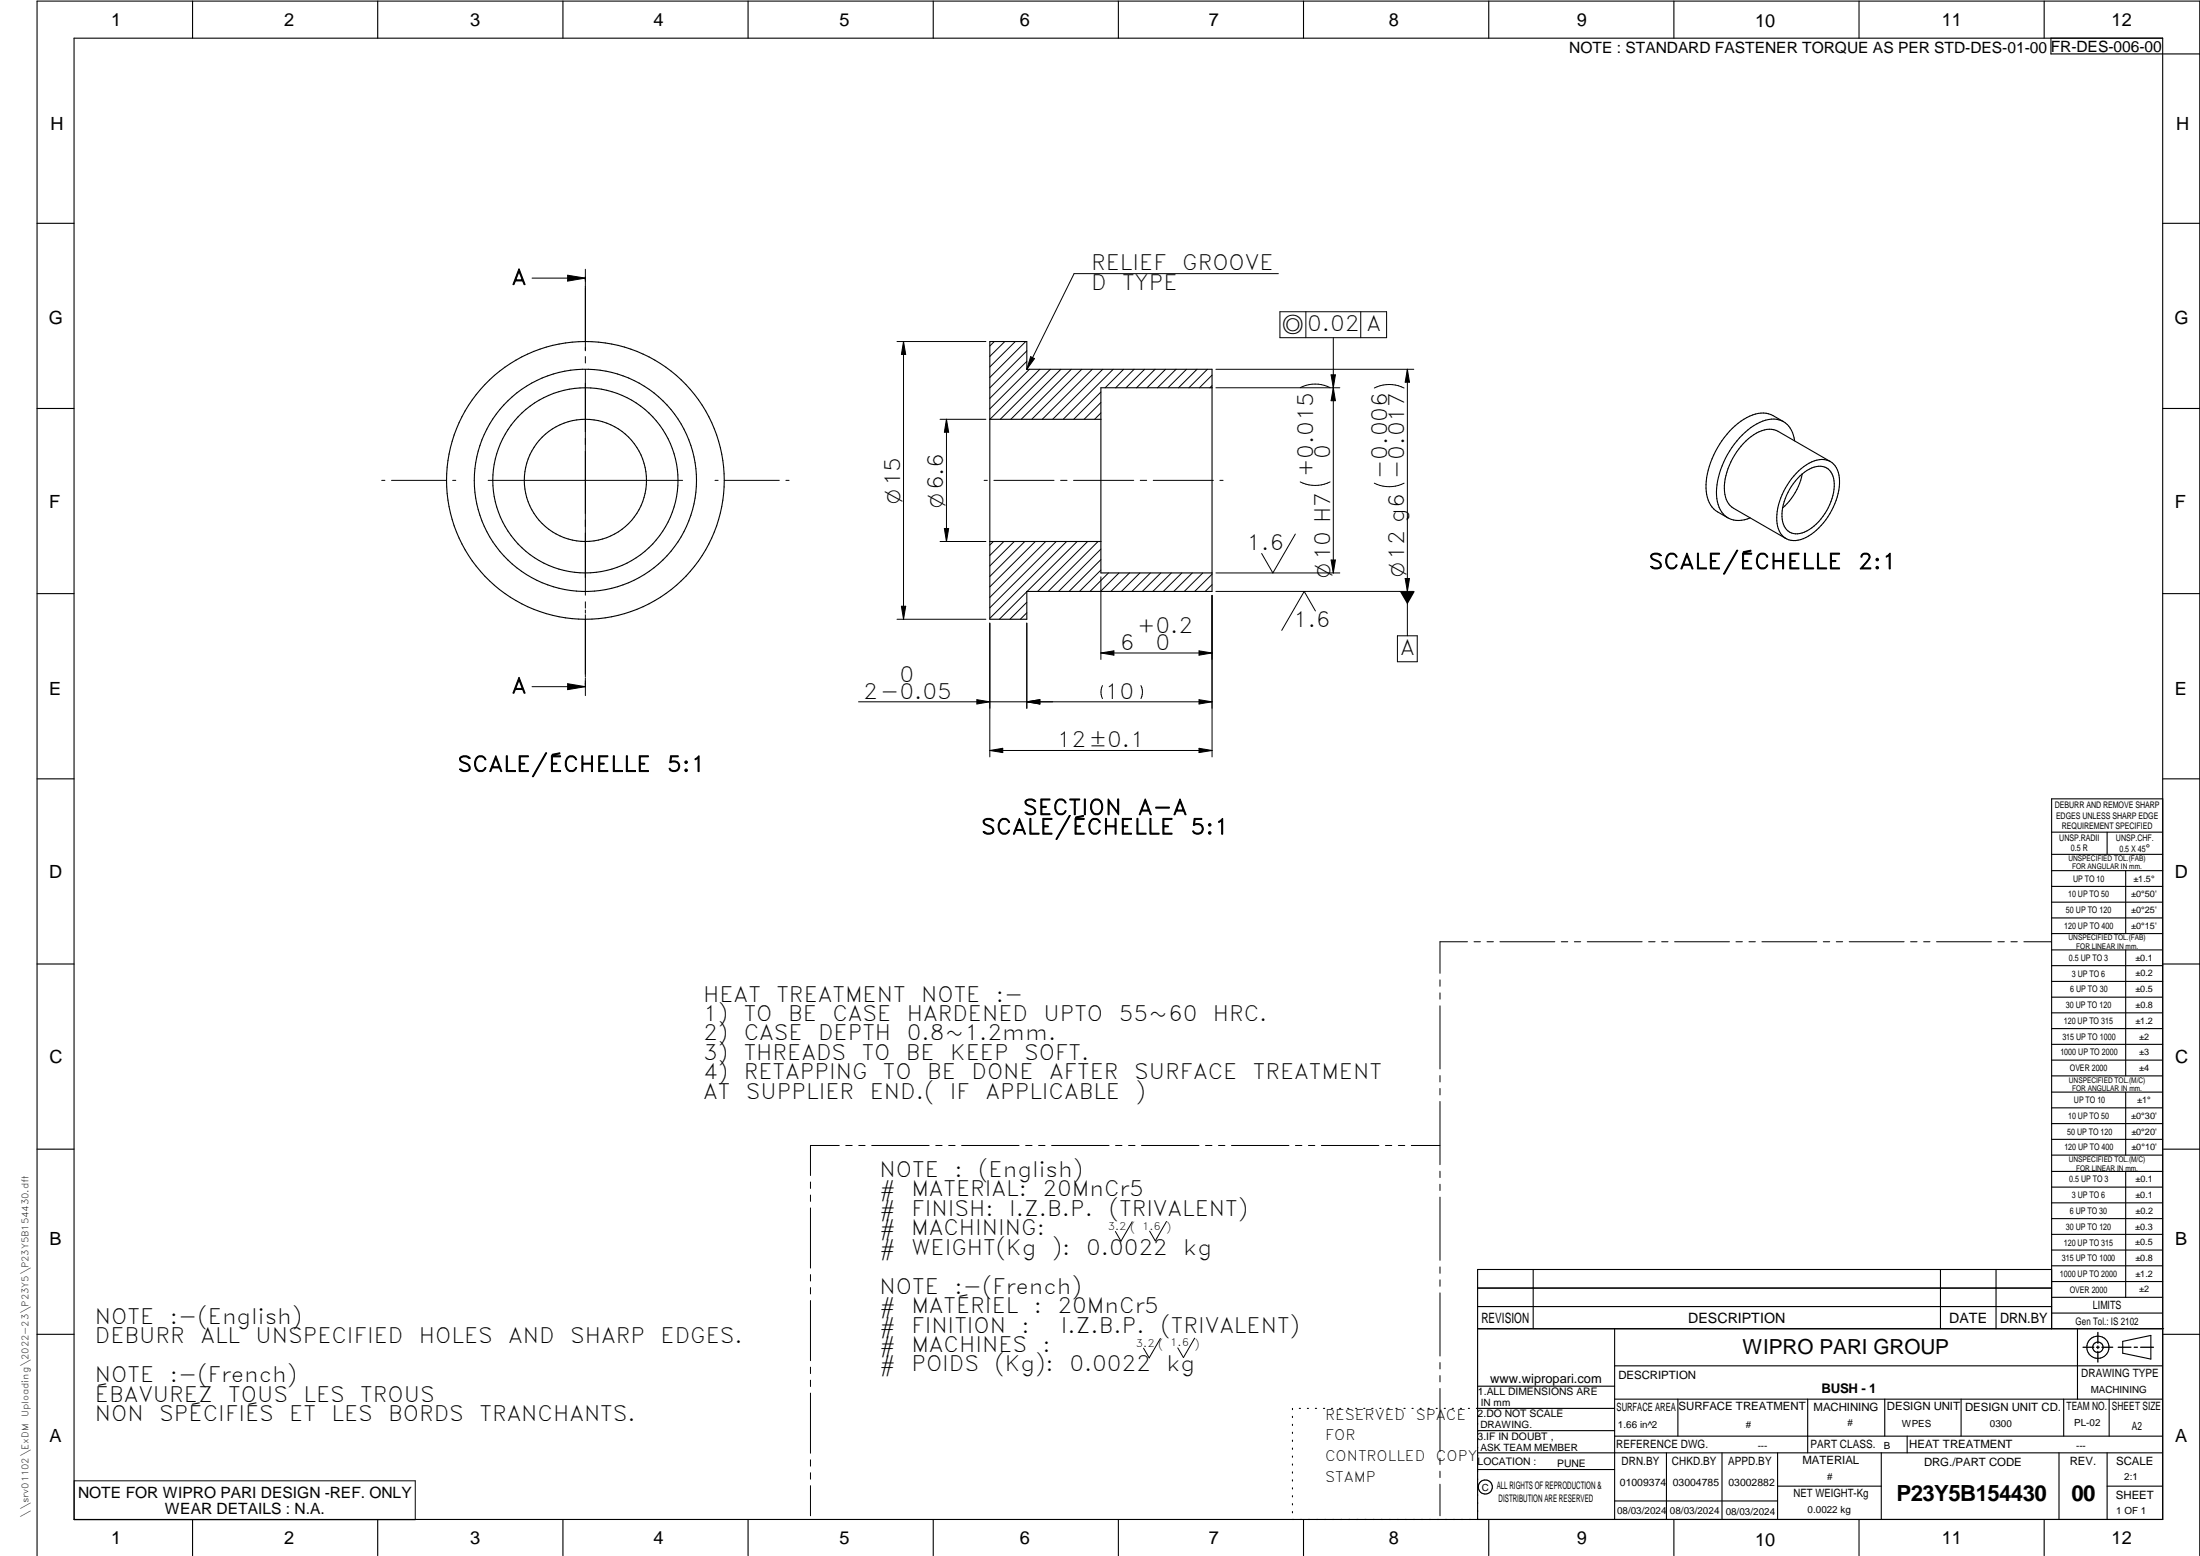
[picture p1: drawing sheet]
<svg xmlns="http://www.w3.org/2000/svg" width="594mm" height="420mm" viewBox="0 0 594 420" stroke-linecap="round" stroke-linejoin="round" font-family="sans-serif">
<g fill="none" stroke="#000" stroke-width=".3">
<path d="M20 10.3h564v400h-564zM52 .3v10M102 .3v10M152 .3v10M202 .3v10M252 .3v10M302 .3v10M352 .3v10M402 .3v10M452 .3v10M502 .3v10M552 .3v10"/>
<path d="M553.8 10.3v4.3h40.3M10 60.3h10M584 60.3h10M267.3 92.2h10v7.5h50v60h-50v7.5h-10zM10 110.3h10M267.3 113.2h30M327.3 104.7h-30v50h30M481.6 113.9a11.1 11.1 0 0 0-4.7-2.3 11.8 11.8 0 0 0-9.1 4.1 23.1 23.1 0 0 0-7.1 17 7 7 0 0 0 3.1 5.5l2.8 1.6M481.6 113.9a6.8 6.8 0 0 1 3 5.2M481.6 113.9a7.6 7.6 0 0 0-8 1 22.9 22.9 0 0 0-10 19.7 6 6 0 0 0 6 5.9l1.5-.1 1.5-.6M584 110.3h10M485 127.8a9.2 9.2 0 0 1 8.2-3.6 5.2 5.2 0 0 1 3.5 5.6 18.2 18.2 0 0 1-9.8 15.7 4.8 4.8 0 0 1-7-4.1 17.8 17.8 0 0 1 5.1-13.6z"/>
<path d="M486 128.6a7.1 7.1 0 0 1 6.8-2.5 4.9 4.9 0 0 1 2.5 5.2 15 15 0 0 1-8.7 12.6 3.9 3.9 0 0 1-5.3-3.7 15.2 15.2 0 0 1 4.7-11.6zM486.7 128a16.4 16.4 0 0 1-5.3 9.2M494.3 124.6l-14.2-8.1a6.6 6.6 0 0 0-7.2 1.4 18.5 18.5 0 0 0-7.2 14.9 5.5 5.5 0 0 0 2.4 4.4l14.2 8.2M267.3 146.2h30M10 160.3h10M584 160.3h10M10 210.3h10M584 215.7h-30v143.1M584 210.3h10M554 230.7h30M554 224.7h30M554 235.1h30"/>
<path d="M554 239.4h30M569 224.7v6M574 235.1v17M554 243.6h30M554 247.9h30M554 252.1h30M554 256.5h30M574 256.5v34M10 260.3h10M554 260.8h30M554 265h30M554 269.3h30"/>
<path d="M554 273.5h30M554 277.7h30M584 260.3h10M554 282h30M554 286.3h30M554 290.5h30M554 294.9h30M554 299.1h30M574 294.9v17M10 310.3h10M554 303.4h30M554 307.7h30"/>
<path d="M554 311.9h30M554 316.3h30M574 316.3v34M584 310.3h10M554 320.5h30M554 324.8h30M554 329.1h30M554 333.3h30M554 337.5h30M399 358.8h185.3M399 352.8h155M399 347.8h155"/>
<path d="M414 342.8v16M436 358.8v51.5M524 342.8v16M539 342.8v16M554 342.8h-155v67.5M554 341.8h30M554 346.1h30M554 350.3h30M554 354.6h30M561 358.8v19M10 360.3h10M399 374.3h37"/>
<path d="M436 368.8h148M436 377.8h148M453.1 377.8v10M488.1 377.8v14.5M508.9 377.8v10M529.6 377.8v10M557.3 377.8v10M569.5 377.8v10M573.2 362.2l7.6-1.6v6.4l-7.6-1.6zM584 360.3h10M349 380.3v.3M349 382.4v.4"/>
<path d="M349 384.6v.3M349 386.7v.4M349 388.9v.3M349 391v.4M349 393.2v.3M349 395.3v.3M349 397.4v.4M349 399.6v.3M350.9 380.3h.3M353 380.3h.3M355.2 380.3h.3M357.4 380.3h.3"/>
<path d="M359.6 380.3h.3M361.7 380.3h.3M363.9 380.3h.3M366.1 380.3h.3M368.3 380.3h.3M370.4 380.3h.3M372.6 380.3h.3M374.8 380.3h.3M376.9 380.3h.4M379.1 380.3h.3M381.3 380.3h.3M383.4 380.3h.4"/>
<path d="M385.6 380.3h.4M387.8 380.3h.3M390 380.3h.3M392.1 380.3h.4M394.3 380.3h.4M396.5 380.3h.3M399 396.8h37M399 392.3h185M399 386.3h37M436 387.8h148M436 380.3h-37.3M450 392.3v18"/>
<path d="M465 392.3v18M480 392.3v18M508 392.3v18M515 387.8v4.5M556 392.3v18M569 392.3v18M52 410.3v9.8M102 410.3v9.8M152 410.3v9.8M202 410.3v9.8M252 410.3v9.8M302 410.3v9.8"/>
<path d="M349 401.7v.4M349 403.9v.3M349 406v.4M349 408.2v.3M352 410.3v9.8M402 410.3v9.8M436 405.3h44M452 410.3v9.8M480 401.3h28M502 410.3v9.8M552 410.3v9.8M569 401.3h15"/>
<path d="M10 420.1v-419.8h584v419.8"/>
<circle cx="158.1" cy="129.7" r="16.5"/>
<circle cx="158.1" cy="129.7" r="37.5"/>
<circle cx="158.1" cy="129.7" r="25"/>
<circle cx="158.1" cy="129.7" r="30"/>
<circle cx="566.5" cy="363.8" r="1.4"/>
<circle cx="566.5" cy="363.8" r="3"/>
<circle cx="401.1" cy="401.5" r="1.91"/>
</g>
<g fill="none" stroke="#000" stroke-width=".27">
<path d="M143.7 75.1h14.4M153.3 74.3l4.8 .8-4.8 .8zM158.1 72.7v22M345.2 73.9h-55.2l-12.7 25.8M158.1 96.3v1.7M158.1 99.8v60.9M242.2 92.2h24M244 92.2v75M244 92.2l.6 3.5h-1.2zM268.5 92.2l-1.2 1.2M271.3 92.2l-4 4M274.2 92.2l-6.9 6.9"/>
<path d="M277 92.2l-9.7 9.7M277.3 94.7l-10 10M277.3 97.6l-10 10M278 99.7l-10.7 10.7M278.3 96.3l1.1 .5-2.1 2.9zM280.8 99.7l-13.5 13.5M283.6 99.7l-13.5 13.5M286.5 99.7l-13.5 13.5M289.3 99.7l-13.5 13.5M292.1 99.7l-13.5 13.5M295 99.7l-13.6 13.5M297.8 99.7l-13.5 13.5"/>
<path d="M300.6 99.7l-13.5 13.5M303.4 99.7l-5 5M306.3 99.7l-5 5M309.1 99.7l-5 5M311.9 99.7l-5 5M314.7 99.7l-5 5M317.6 99.7l-5 5M320.4 99.7l-5 5M323.2 99.7l-5 5M326 99.7l-5 5M328.3 99.7h53.5M345.6 84.2h28.8v7h-28.8z"/>
<path d="M352.6 84.2v7M360 91.2v63.5M367.4 84.2v7M380 99.7l.6 3.5h-1.2zM380 99.7v72M253.8 113.2h12.4M255.6 113.2v33M255.6 113.2l.6 3.5h-1.2zM297.3 105.9l-7.4 7.3M297.3 108.7l-4.6 4.5M297.3 111.5l-1.7 1.7M327.3 104.1l-.6 .6"/>
<path d="M327.3 101.3l-3.4 3.4M328.3 104.7h33.5M351.1 104.7a9 9 0 0 1 8.1 0M359.4 101.2h1.2l-.6 3.5zM360 104.7l.6 3.5h-1.2zM371.1 104.8a9 9 0 0 1 8.1 0M103.1 129.7h.8M105.7 129.7h14.8M122.2 129.7h.9M131.8 129.7h52.5M193.1 129.7h.8M195.7 129.7h14.7"/>
<path d="M212.2 129.7h.9M265.7 129.7h.9M268.4 129.7h16.2M286.4 129.7h1.7M289.9 129.7h16.2M307.9 129.7h1.7M311.4 129.7h16.3M329.4 129.7h.9M351.1 130.1a9 9 0 0 0 8.1 0M371.1 130.5a9 9 0 0 0 8.1 0M253.8 146.2h12.4M255 142.7h1.2l-.6 3.5z"/>
<path d="M268.2 146.2l-.9 1M271.1 146.2l-3.8 3.8M273.9 146.2l-6.6 6.6M276.7 146.2l-9.4 9.5M277.3 159.8l-7.4 7.4M279.6 146.2l-12.3 12.3M282.4 146.2l-15.1 15.1M285.2 146.2l-17.9 17.9M288 146.2l-20.7 20.8M290.9 146.2l-13.5 13.5M293.7 146.2l-13.5 13.5M296.5 146.2l-13.5 13.5"/>
<path d="M297.3 148.3l-11.5 11.4M297.3 151.1l-8.6 8.6M297.3 153.9l-5.8 5.8M297.3 155.8v22.3M299.3 154.7l-5 5M302.2 154.7l-5 5M305 154.7l-5 5M307.8 154.7l-5 5M310.7 154.7l-5 5M313.5 154.7l-5 5M316.3 154.7l-5 5M319.1 154.7l-5 5"/>
<path d="M322 154.7l-5 5M324.8 154.7l-5 5M327.3 157.9l-1.8 1.8M327.3 155l-4.7 4.7M328.3 154.7h33.5M328.3 159.7h53.5M349.8 144.2l-6.1 10.5-3-5.2M359.4 151.2h1.2l-.6 3.5zM379.4 156.2h1.2l-.6 3.5zM158.1 162.5v1.7M158.1 166v16.8M158.1 164.7v.9"/>
<path d="M242.2 167.2h24M243.4 163.7h1.2l-.6 3.5zM267.3 168.3v36.1M277.3 162.6l-4.6 4.6M277.3 165.5l-1.8 1.7M277.3 168.3v23M297.3 176.3l3.5-.6v1.2zM297.3 176.3h30M323.8 175.7l3.5 .6-3.5 .6zM327.3 160.8v43.6M355.2 165l-3-5.3-6.1 10.5M377.4 171.7h5.3v7h-5.3z"/>
<path d="M143.7 185.4h14.4M153.3 184.6l4.8 .8-4.8 .8zM158.1 183v4.8M231.8 189.5h95.5M263.8 188.9l3.5 .6-3.5 .6zM277.3 189.5l3.5-.6v1.2zM297.7 185.1l-.4 1.8 .4 1.7M308.1 185.1l.4 1.8-.4 1.7M323.8 188.9l3.5 .6-3.5 .6zM267.3 202.6l3.5-.5v1.1zM267.3 202.6h60M323.8 202.1l3.5 .5-3.5 .6z"/>
<path d="M396.3 254.3h-7.5v8.5M398 254.3h1.8M401.5 254.3h1.8M405 254.3h14.9M421.6 254.3h1.7M425.1 254.3h1.7M428.6 254.3h14.8M445.2 254.3h1.7M448.7 254.3h1.7M452.2 254.3h14.8M468.8 254.3h1.7M472.3 254.3h1.7"/>
<path d="M475.8 254.3h14.8M492.4 254.3h1.7M495.9 254.3h1.7M499.4 254.3h14.8M515.9 254.3h1.8M519.4 254.3h1.8M522.9 254.3h14.9M539.5 254.3h1.7M543 254.3h1.7M546.5 254.3h7.4M388.8 264.6v1.7M388.8 268.1v1.7"/>
<path d="M388.8 271.6v17M388.8 290.4v1.8M388.8 293.9v1.8M388.8 297.4v17.1M218.9 319.2v1.7M226.6 309.3h-7.7v8.1M228.4 309.3h1.7M231.9 309.3h1.7M235.4 309.3h15.5M252.7 309.3h1.7M256.2 309.3h1.7M259.7 309.3h15.5"/>
<path d="M277 309.3h1.7M280.5 309.3h1.7M284 309.3h15.5M301.2 309.3h1.8M304.8 309.3h1.7M308.2 309.3h15.6M325.5 309.3h1.8M329 309.3h1.8M332.5 309.3h15.6M349.8 309.3h1.8M353.3 309.3h1.7M356.8 309.3h15.5"/>
<path d="M374.1 309.3h1.7M377.6 309.3h1.7M381.1 309.3h7.7M388.8 316.3v1.7M388.8 319.8v1.7M218.9 322.7v1.7M218.9 326.2v16.2M305.7 329.9l-3 5.3-1.5-2.7M315 329.8l-3 5.3-1.6-2.7M388.8 323.3v17M218.9 344.2v1.7M218.9 347.7v1.7"/>
<path d="M218.9 351.2v16.2M388.8 342.1v1.7M388.8 345.6v1.7M388.8 349.1v17.1M218.9 369.2v1.7M218.9 372.7v1.7M218.9 376.2v16.2M313.3 361.4l-3 5.3-1.5-2.7M322.6 361.3l-3 5.3-1.6-2.6M388.8 367.9v1.8M388.8 371.4v1.7M388.8 374.9v17.1"/>
<path d="M20 399.9h92.1v10.5h-92.1zM218.9 394.2v1.7M218.9 397.7v1.7M388.8 393.8v1.7M388.8 397.3v1.7M218.9 401.2v8.1M388.8 400.8v8.5"/>
</g>
<path d="M566.5 359.8v2.9M562.5 363.8h2.9M566.1 363.8h.8M566.5 363.5v.7M566.5 364.9v2.9M567.6 363.8h2.9M572 363.8h3.4M576.3 363.8h.9M578.1 363.8h3.4" fill="none" stroke="#000" stroke-width=".36"/>
<g fill="#000">
<path d="M153.3 74.3l4.8 .8-4.8 .8zM244 92.2l.6 3.5h-1.2zM278.3 96.3l1.1 .5-2.1 2.9zM255.6 113.2l.6 3.5h-1.2zM359.4 101.2h1.2l-.6 3.5zM360 104.7l.6 3.5h-1.2zM380 99.7l.6 3.5h-1.2zM255 142.7h1.2l-.6 3.5zM359.4 151.2h1.2l-.6 3.5zM379.4 156.2h1.2l-.6 3.5zM378 159.7h4.1l-2.1 3.5zM243.4 163.7h1.2l-.6 3.5z"/>
<path d="M297.3 176.3l3.5-.6v1.2zM323.8 175.7l3.5 .6-3.5 .6zM153.3 184.6l4.8 .8-4.8 .8zM263.8 188.9l3.5 .6-3.5 .6zM277.3 189.5l3.5-.6v1.2zM323.8 188.9l3.5 .6-3.5 .6zM267.3 202.6l3.5-.5v1.1zM323.8 202.1l3.5 .5-3.5 .6z"/>
</g>
<g font-size="6">
<text x="512.1" y="405.2">P23Y5B154430</text>
<text x="559.4" y="405.2">00</text>
</g>
<g font-size="5.7">
<text x="138.1" y="76.9">A</text>
<text x="294.6" y="73">RELIEF</text>
<text x="319.3" y="73">GROOVE</text>
<text x="294.6" y="78.3">D</text>
<text x="303" y="78.3">TYPE</text>
<text x="353" y="89.4">0.02 A</text>
<text x="359.2" y="124" transform="rotate(-90 359.2 124)">0</text>
<text x="354.6" y="128.9" transform="rotate(-90 354.6 128.9)">+0.015</text>
<text x="374.6" y="129.3" transform="rotate(-90 374.6 129.3)">-0.006</text>
<text x="336.6" y="148.6">1.6</text>
<text x="445.2" y="153.6">SCALE/ÉCHELLE</text>
<text x="501.7" y="153.6">2:1</text>
<text x="307.1" y="170.9">+0.2</text>
<text x="349.2" y="169.3">1.6</text>
<text x="302.4" y="175.5">6</text>
<text x="312" y="175.5">0</text>
<text x="378.1" y="176.9">A</text>
<text x="242.9" y="184.1">0</text>
<text x="138.1" y="187.2">A</text>
<text x="233.1" y="188.6">2-0.05</text>
<text x="298.3" y="188.6">10</text>
<text x="285.4" y="201.8">12±0.1</text>
<text x="123.5" y="208.3">SCALE/ÉCHELLE</text>
<text x="180.1" y="208.3">5:1</text>
<text x="276.2" y="220">SECTION</text>
<text x="307.2" y="220">A-A</text>
<text x="264.9" y="225.3">SCALE/ÉCHELLE</text>
<text x="321.5" y="225.3">5:1</text>
<text x="189.9" y="270.4">HEAT</text>
<text x="189.9" y="275.7">1)</text>
<text x="200.9" y="275.7">TO</text>
<text x="209.7" y="270.4">TREATMENT</text>
<text x="212.8" y="275.7">BE</text>
<text x="224.8" y="275.7">CASE</text>
<text x="244.9" y="275.7">HARDENED</text>
<text x="248.8" y="270.4">NOTE</text>
<text x="268.9" y="270.4">:-</text>
<text x="281.8" y="275.7">UPTO</text>
<text x="302.1" y="275.7">55~60</text>
<text x="327.5" y="275.7">HRC.</text>
<text x="189.9" y="280.9">2)</text>
<text x="200.9" y="280.9">CASE</text>
<text x="220.9" y="280.9">DEPTH</text>
<text x="244.8" y="280.9">0.8~1.2mm.</text>
<text x="189.9" y="286.2">3)</text>
<text x="200.9" y="286.2">THREADS</text>
<text x="232.7" y="286.2">TO</text>
<text x="244.6" y="286.2">BE</text>
<text x="256.6" y="286.2">KEEP</text>
<text x="276.6" y="286.2">SOFT.</text>
<text x="189.9" y="291.4">4)</text>
<text x="200.9" y="291.4">RETAPPING</text>
<text x="238.4" y="291.4">TO</text>
<text x="250.4" y="291.4">BE</text>
<text x="262.3" y="291.4">DONE</text>
<text x="283.3" y="291.4">AFTER</text>
<text x="306.2" y="291.4">SURFACE</text>
<text x="338.3" y="291.4">TREATMENT</text>
<text x="189.9" y="296.7">AT</text>
<text x="201.4" y="296.7">SUPPLIER</text>
<text x="234.9" y="296.7">END.(</text>
<text x="256.5" y="296.7">IF</text>
<text x="266.1" y="296.7">APPLICABLE</text>
<text x="306.6" y="296.7">)</text>
<text x="237.5" y="317.8">NOTE</text>
<text x="257.7" y="317.8">:</text>
<text x="264.2" y="317.8">(English)</text>
<text x="237.5" y="323.1">#</text>
<text x="246.1" y="323.1">MATERIAL:</text>
<text x="281.5" y="323.1">20MnCr5</text>
<text x="237.5" y="328.3">#</text>
<text x="246.1" y="328.3">FINISH:</text>
<text x="272.5" y="328.3">I.Z.B.P.</text>
<text x="299.4" y="328.3">(TRIVALENT)</text>
<text x="237.5" y="333.6">#</text>
<text x="246.1" y="333.6">MACHINING:</text>
<text x="237.5" y="338.8">#</text>
<text x="246.1" y="338.8">WEIGHT(Kg</text>
<text x="284" y="338.8">):</text>
<text x="293.3" y="338.8">0.0022</text>
<text x="319.5" y="338.8">kg</text>
<text x="237.5" y="349.3">NOTE</text>
<text x="257.7" y="349.3">:-(French)</text>
<text x="25.6" y="357.5">NOTE</text>
<text x="45.8" y="357.5">:-(English)</text>
<text x="237.5" y="354.6">#</text>
<text x="237.5" y="359.8">#</text>
<text x="246.1" y="354.6">MATÉRIEL</text>
<text x="246.1" y="359.8">FINITION</text>
<text x="275.9" y="359.8">:</text>
<text x="279.2" y="354.6">:</text>
<text x="285.6" y="354.6">20MnCr5</text>
<text x="286.5" y="359.8">I.Z.B.P.</text>
<text x="313.4" y="359.8">(TRIVALENT)</text>
<text x="25.6" y="362.7">DEBURR</text>
<text x="54.1" y="362.7">ALL</text>
<text x="69" y="362.7">UNSPECIFIED</text>
<text x="113.1" y="362.7">HOLES</text>
<text x="137.3" y="362.7">AND</text>
<text x="154" y="362.7">SHARP</text>
<text x="178.4" y="362.7">EDGES.</text>
<text x="237.5" y="365.1">#</text>
<text x="246.1" y="365.1">MACHINES</text>
<text x="281.6" y="365.1">:</text>
<text x="237.5" y="370.3">#</text>
<text x="246.1" y="370.3">POIDS</text>
<text x="268.6" y="370.3">(Kg):</text>
<text x="288.8" y="370.3">0.0022</text>
<text x="315" y="370.3">kg</text>
<text x="25.6" y="373.2">NOTE</text>
<text x="45.9" y="373.2">:-(French)</text>
<text x="25.6" y="378.5">ÉBAVUREZ</text>
<text x="25.6" y="383.7">NON</text>
<text x="43" y="383.7">SPÉCIFIÉS</text>
<text x="61.6" y="378.5">TOUS</text>
<text x="78.1" y="383.7">ET</text>
<text x="81.9" y="378.5">LES</text>
<text x="89.5" y="383.7">LES</text>
<text x="97.3" y="378.5">TROUS</text>
<text x="104.8" y="383.7">BORDS</text>
<text x="129.5" y="383.7">TRANCHANTS.</text>
</g>
<text font-size="5.6" x="470.5" y="365.5">WIPRO PARI GROUP</text>
<g font-size="5.4">
<text x="346.3" y="89.4">a</text>
<text x="243.1" y="136" transform="rotate(-90 243.1 136)">O15</text>
<text x="254.7" y="137.1" transform="rotate(-90 254.7 137.1)">O6.6</text>
<text x="359.2" y="156" transform="rotate(-90 359.2 156)">O10 H7</text>
<text x="379.2" y="155.9" transform="rotate(-90 379.2 155.9)">O12 g6 -0.017</text>
</g>
<g font-size="4.9">
<text x="30" y="7">1</text>
<text x="76.7" y="7">2</text>
<text x="127" y="7">3</text>
<text x="176.5" y="7">4</text>
<text x="226.7" y="7">5</text>
<text x="275.4" y="7">6</text>
<text x="326.4" y="7">7</text>
<text x="375" y="7">8</text>
<text x="425.8" y="7">9</text>
<text x="473.9" y="7.4">10</text>
<text x="524.3" y="7">11</text>
<text x="570.2" y="7">12</text>
<text x="13.6" y="35.2">H</text>
<text x="587.6" y="35.2">H</text>
<text x="13.2" y="87.5">G</text>
<text x="587.2" y="87.5">G</text>
<text x="13.3" y="137.1">F</text>
<text x="587.3" y="137.1">F</text>
<text x="13.3" y="187.6">E</text>
<text x="587.3" y="187.6">E</text>
<text x="13.3" y="237">D</text>
<text x="587.3" y="237">D</text>
<text x="13.4" y="287.1">C</text>
<text x="587.4" y="287.1">C</text>
<text x="13.4" y="336.3">B</text>
<text x="587.4" y="336.3">B</text>
<text x="13.4" y="389.3">A</text>
<text x="587.4" y="389.3">A</text>
<text x="30" y="417">1</text>
<text x="76.7" y="417">2</text>
<text x="127" y="417">3</text>
<text x="176.5" y="417">4</text>
<text x="226.7" y="417">5</text>
<text x="275.4" y="417">6</text>
<text x="326.4" y="417">7</text>
<text x="375" y="417">8</text>
<text x="425.8" y="417">9</text>
<text x="473.9" y="417.4">10</text>
<text x="524.3" y="417">11</text>
<text x="570.2" y="417">12</text>
</g>
<g font-size="4.2">
<text x="423.7" y="14.3">NOTE : STANDARD FASTENER TORQUE AS PER STD-DES-01-00</text>
<text x="553.8" y="14">FR-DES-006-00</text>
<text x="21.1" y="404.4">NOTE FOR WIPRO PARI DESIGN -REF. ONLY</text>
<text x="44.5" y="408.9">WEAR DETAILS : N.A.</text>
</g>
<g font-size="3.9">
<text x="357.8" y="383.4">RESERVED</text>
<text x="382.3" y="383.4">SPACE</text>
<text x="357.8" y="388.9">FOR</text>
<text x="357.8" y="394.5">CONTROLLED</text>
<text x="387.8" y="394.5">COPY</text>
<text x="357.8" y="400.1">STAMP</text>
</g>
<g font-size="3.8">
<text x="400.1" y="357.1">REVISION</text>
<text x="455.9" y="357.1">DESCRIPTION</text>
<text x="526.4" y="357.1">DATE</text>
<text x="540.1" y="357.1">DRN.BY</text>
</g>
<text font-size="3.6" x="491.9" y="376.2">BUSH - 1</text>
<text font-size="3.5" x="402.4" y="373.3">www.wipropari.com</text>
<g font-size="3.1">
<text x="565.2" y="353.5">LIMITS</text>
<text x="562" y="371.7">DRAWING TYPE</text>
<text x="437" y="372.3">DESCRIPTION</text>
<text x="436.5" y="380.9">SURFACE AREA</text>
<text x="453.3" y="380.9">SURFACE TREATMENT</text>
<text x="489.7" y="380.9">MACHINING</text>
<text x="509.5" y="380.9">DESIGN UNIT</text>
<text x="530.6" y="380.9">DESIGN UNIT CD.</text>
<text x="558" y="380.7">TEAM NO.</text>
<text x="570.3" y="380.7">SHEET SIZE</text>
<text x="575.6" y="386.1">A2</text>
<text x="436.4" y="391.1">REFERENCE DWG.</text>
<text x="437.9" y="395.5">DRN.BY</text>
<text x="451.5" y="395.5">CHKD.BY</text>
<text x="466.6" y="395.5">APPD.BY</text>
<text x="486.7" y="395.4">MATERIAL</text>
<text x="488.9" y="391">PART CLASS.</text>
<text x="515.6" y="391">HEAT TREATMENT</text>
<text x="519.6" y="395.9">DRG./PART CODE</text>
<text x="558.9" y="395.6">REV.</text>
<text x="571.4" y="395.6">SCALE</text>
<text x="484.3" y="404.3">NET WEIGHT-Kg</text>
<text x="571.4" y="404.7">SHEET</text>
</g>
<text font-size="3" x="579.5" y="230.1">°</text>
<g font-size="2.8">
<text x="299.1" y="332.1">3.2 ( 1.6 )</text>
<text x="560.5" y="357.7">Gen Tol.: IS 2102</text>
<text x="306.7" y="363.6">3.2 ( 1.6 )</text>
<text x="399.1" y="376.7">1.ALL DIMENSIONS ARE</text>
<text x="399" y="382.7">2.DO NOT SCALE</text>
<text x="399" y="388.7">3.IF IN DOUBT ,</text>
<text x="399" y="395.5">LOCATION :</text>
<text x="420.5" y="396">PUNE</text>
<text x="437.4" y="401.3">01009374</text>
<text x="451.7" y="401.2">03004785</text>
<text x="466.7" y="401.3">03002882</text>
<text x="404.2" y="402">ALL RIGHTS OF REPRODUCTION &amp;</text>
<text x="404.7" y="405.4">DISTRIBUTION ARE RESERVED</text>
</g>
<g font-size="2.7">
<text x="564.6" y="376.2">MACHINING</text>
<text x="399.9" y="379.7">IN mm</text>
<text x="399.8" y="385.7">DRAWING.</text>
<text x="436.9" y="385.5">1.66 in^2</text>
<text x="471.4" y="385.6">#</text>
<text x="498.9" y="385.1">#</text>
<text x="513.6" y="385.3">WPES</text>
<text x="537.3" y="385.2">0300</text>
<text x="560.1" y="385.2">PL-02</text>
<text x="399.8" y="391.8">ASK TEAM MEMBER</text>
<text x="474.7" y="391.2">---</text>
<text x="508.7" y="391.2">B</text>
<text x="560.7" y="391.2">---</text>
<text x="493.4" y="399.6">#</text>
<text x="573.6" y="399.8">2:1</text>
<text x="400.1" y="402.5">C</text>
<text x="436.7" y="408.7">08/03/2024</text>
<text x="450.9" y="408.8">08/03/2024</text>
<text x="466" y="409">08/03/2024</text>
<text x="488.1" y="408.5">0.0022 kg</text>
<text x="571.5" y="408.7">1 OF 1</text>
</g>
<g font-size="2.5">
<text x="559.2" y="229.9">0.5 R</text>
<text x="572.3" y="230.1">0.5 X 45</text>
<text x="559.4" y="323.5">3 UP TO 6</text>
<text x="558.9" y="327.8">6 UP TO 30</text>
<text x="557.8" y="332">30 UP TO 120</text>
</g>
<g font-size="2.4">
<text x="554.9" y="218.3">DEBURR AND REMOVE SHARP</text>
<text x="555.2" y="221.1">EDGES UNLESS SHARP EDGE</text>
<text x="556.1" y="227.2">UNSP.RADII</text>
<text x="556.8" y="223.8">REQUIREMENT SPECIFIED</text>
<text x="571.4" y="227">UNSP.CHF.</text>
<text x="559.8" y="238">UP TO 10</text>
<text x="576.1" y="238.1">±1.5°</text>
<text x="558.5" y="242.3">10 UP TO 50</text>
<text x="575.5" y="242.3">±0°50'</text>
<text x="557.4" y="250.8">120 UP TO 400</text>
<text x="557.9" y="246.5">50 UP TO 120</text>
<text x="575.5" y="250.8">±0°15'</text>
<text x="575.5" y="246.6">±0°25'</text>
<text x="558.7" y="259.4">0.5 UP TO 3</text>
<text x="559.5" y="263.7">3 UP TO 6</text>
<text x="576.6" y="259.4">±0.1</text>
<text x="576.6" y="263.7">±0.2</text>
<text x="559" y="268">6 UP TO 30</text>
<text x="576.6" y="268">±0.5</text>
<text x="557.9" y="272.2">30 UP TO 120</text>
<text x="576.6" y="272.2">±0.8</text>
<text x="556.9" y="280.7">315 UP TO 1000</text>
<text x="557.3" y="276.5">120 UP TO 315</text>
<text x="576.6" y="276.5">±1.2</text>
<text x="577.7" y="280.7">±2</text>
<text x="556.4" y="284.9">1000 UP TO 2000</text>
<text x="577.6" y="285">±3</text>
<text x="558.9" y="289.2">OVER 2000</text>
<text x="577.7" y="289.3">±4</text>
<text x="560" y="297.9">UP TO 10</text>
<text x="577.1" y="297.9">±1°</text>
<text x="558.5" y="302.1">10 UP TO 50</text>
<text x="575.5" y="302.2">±0°30'</text>
<text x="557.5" y="310.6">120 UP TO 400</text>
<text x="558.2" y="306.4">50 UP TO 120</text>
<text x="575.5" y="310.6">±0°10'</text>
<text x="575.5" y="306.4">±0°20'</text>
<text x="558.8" y="319.2">0.5 UP TO 3</text>
<text x="576.6" y="323.5">±0.1</text>
<text x="576.6" y="319.3">±0.1</text>
<text x="576.7" y="327.8">±0.2</text>
<text x="576.6" y="332">±0.3</text>
<text x="556.8" y="340.6">315 UP TO 1000</text>
<text x="557.3" y="336.3">120 UP TO 315</text>
<text x="576.6" y="336.3">±0.5</text>
<text x="576.6" y="340.6">±0.8</text>
<text x="556.2" y="344.8">1000 UP TO 2000</text>
<text x="576.6" y="344.8">±1.2</text>
<text x="558.9" y="349">OVER 2000</text>
<text x="577.7" y="349">±2</text>
<text x="7.7" y="382.7" transform="rotate(-90 7.7 382.7)">Uploading\2022-23\P23Y5\P23Y5B154430.dft</text>
<text x="7.7" y="409.9" transform="rotate(-90 7.7 409.9)">\\srv01102\ExDM</text>
</g>
<g font-size="2.1">
<text x="558.6" y="232.4">UNSPECIFIED TOL.(FAB)</text>
<text x="559.5" y="234.8">FOR ANGULAR IN mm.</text>
<text x="558.6" y="254">UNSPECIFIED TOL.(FAB)</text>
<text x="560.7" y="256.3">FOR LINEAR IN mm.</text>
<text x="558.7" y="292.4">UNSPECIFIED TOL.(M/C)</text>
<text x="559.6" y="294.7">FOR ANGULAR IN mm.</text>
<text x="558.7" y="313.8">UNSPECIFIED TOL.(M/C)</text>
<text x="560.6" y="316.2">FOR LINEAR IN mm.</text>
</g>
</svg>
